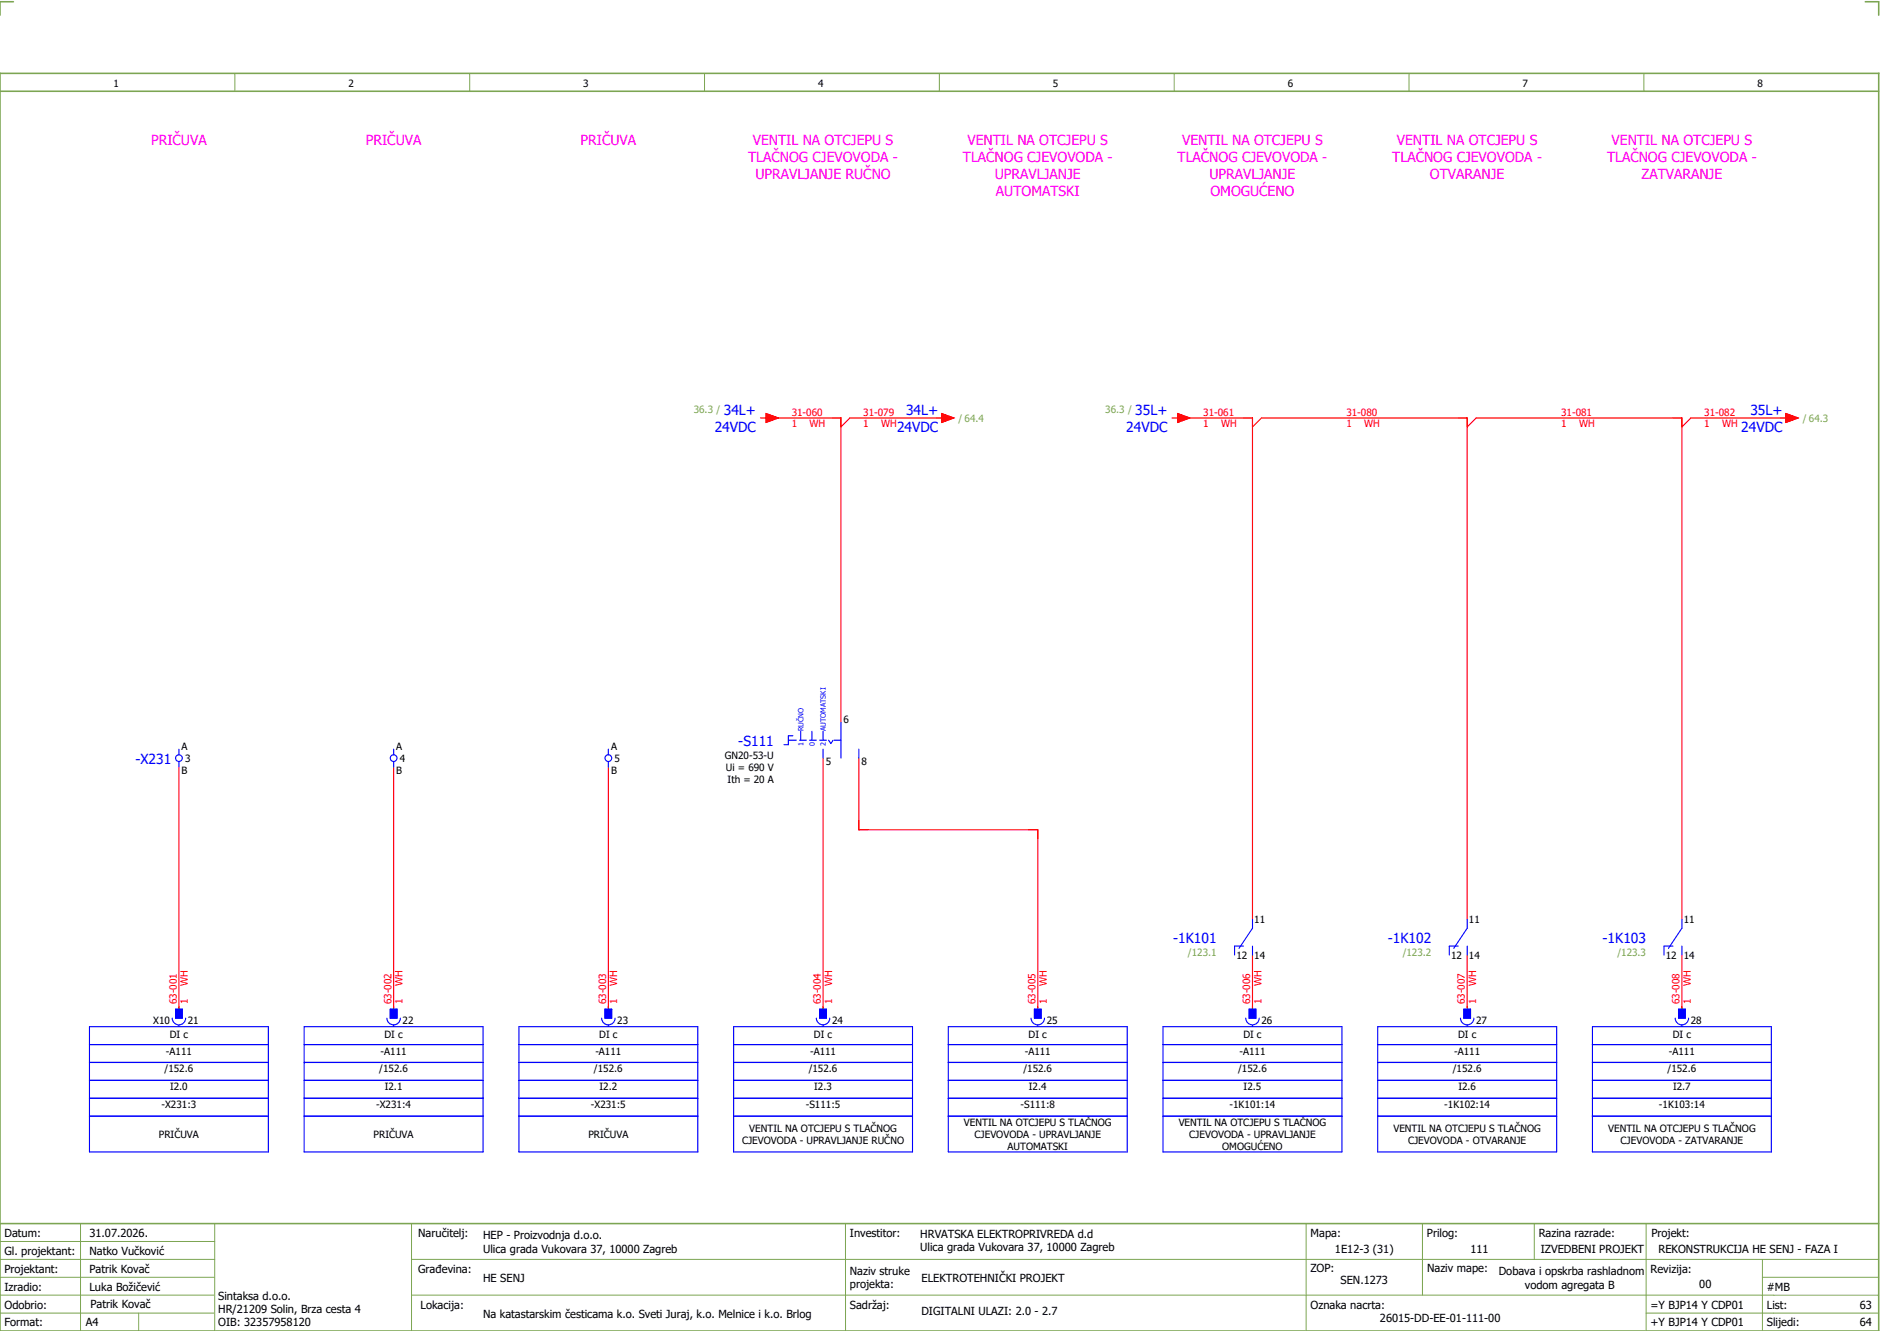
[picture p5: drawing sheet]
<svg xmlns="http://www.w3.org/2000/svg" width="421mm" height="297mm" viewBox="0 0 421 297" stroke-linecap="round" stroke-linejoin="round" font-family="sans-serif">
<path d="M0 16.4h420v281h-420zM3 .4h-3v3M417 .4h3v3M0 20.4h420M0 273.4h420" fill="none" stroke="#7ca552" stroke-width=".35"/>
<g fill="none" stroke="#7ca552" stroke-width=".22">
<path d="M52.5 16.4v4M105 16.4v4M157.5 16.4v4M210 16.4v4M262.5 16.4v4M315 16.4v4M367.5 16.4v4M0 277.4h48M18 273.4v24M48 273.4v24M92 273.4v24M189 273.4v24"/>
<path d="M292 273.4v23.8M318 273.4v16M343 273.4v8M368 273.4v23.8M0 281.4h48M0 285.4h47.8M0 293.4h47.8M31 293.4v4M47.8 289.4h-47.8M92 281.4h328M92 289.4h328M368 293.4h52"/>
<path d="M394 285.4h26M394 281.4v15.8"/>
</g>
<g fill="none" stroke="#f00" stroke-width=".25">
<path d="M170 93.4h1.2M171.2 92.4l2.8 1-2.8 1zM172 93.4h16v68M210.5 92.4l2.7 1-2.7 1zM211.3 93.4h-21.3l-2 2M262 93.4h1.3M263.3 92.4l2.7 1-2.7 1zM264 93.4h16v112M280 95.4l2-2h46v112M328 95.4l2-2h46v112M399.2 92.4l2.8 1-2.8 1zM400 93.4h-22l-2 2"/>
<path d="M40 171.4v54M88 171.4v54M136 171.4v54M184 169.4v56M192 169.4v16h40v40M280 213.4v12M328 213.4v12M376 213.4v12"/>
</g>
<g fill="none" stroke="#00f" stroke-width=".25">
<path d="M40 167.4v1.2M40 170.1v1.3M88 167.4v1.2M88 170.1v1.3M136 167.4v1.2M136 170.1v1.3M176.2 165.4h1.8M177.3 164.4h-1.1v2h-.9M178.8 165.4h1.5M179 163.4v2M181 165.4h1.5M181.5 163.4v2"/>
<path d="M183.3 165.4h1.5M184 163.4v2M184 167.4v2M185.2 165.4l.5 .7 .6-.7M186.5 165.4h1.5M188 161.4v8M192 167.4v2M278 211.4h-2v2M280 211.4v2M280 205.4v2l-3 4.5M326 211.4h-2v2M328 211.4v2"/>
<path d="M328 205.4v2l-3 4.5M374 211.4h-2v2M376 211.4v2M376 205.4v2l-3 4.5M20 237.4h40M20 229.4h40v28h-40zM20 233.4h40M38.5 227.5a1.5 1.5 0 0 0 1.5 1.5 1.5 1.5 0 0 0 1.5-1.5M39.3 225.5h1.5v2h-1.5zM40 229.1v.3M68 237.4h40M68 233.4h40"/>
<path d="M68 229.4h40v28h-40zM86.5 227.5a1.5 1.5 0 0 0 1.5 1.5 1.5 1.5 0 0 0 1.5-1.5M87.3 225.5h1.5v2h-1.5zM88 229.1v.3M116 237.4h40M116 233.4h40M116 229.4h40v28h-40zM134.5 227.5a1.5 1.5 0 0 0 1.5 1.5 1.5 1.5 0 0 0 1.5-1.5M135.3 225.5h1.5v2h-1.5zM136 229.1v.3M164 237.4h40M164 233.4h40"/>
<path d="M164 229.4h40v28h-40zM182.5 227.5a1.5 1.5 0 0 0 1.5 1.5 1.5 1.5 0 0 0 1.5-1.5M183.3 225.5h1.5v2h-1.5zM184 229.1v.3M212 237.4h40M212 233.4h40M212 229.4h40v28h-40zM230.5 227.5a1.5 1.5 0 0 0 1.5 1.5 1.5 1.5 0 0 0 1.5-1.5M231.3 225.5h1.5v2h-1.5zM232 229.1v.3M260 237.4h40M260 233.4h40"/>
<path d="M260 229.4h40v28h-40zM278.5 227.5a1.5 1.5 0 0 0 1.5 1.5 1.5 1.5 0 0 0 1.5-1.5M279.3 225.5h1.5v2h-1.5zM280 229.1v.3M308 237.4h40M308 233.4h40M308 229.4h40v28h-40zM326.5 227.5a1.5 1.5 0 0 0 1.5 1.5 1.5 1.5 0 0 0 1.5-1.5M327.3 225.5h1.5v2h-1.5zM328 229.1v.3M356 237.4h40M356 233.4h40"/>
<path d="M356 229.4h40v28h-40zM374.5 227.5a1.5 1.5 0 0 0 1.5 1.5 1.5 1.5 0 0 0 1.5-1.5M375.2 225.5h1.5v2h-1.5zM376 229.1v.3M20 249.4h40M20 245.4h40M20 241.4h40M68 249.4h40M68 245.4h40M68 241.4h40M116 249.4h40M116 245.4h40"/>
<path d="M116 241.4h40M164 249.4h40M164 245.4h40M164 241.4h40M212 249.4h40M212 245.4h40M212 241.4h40M260 249.4h40M260 245.4h40M260 241.4h40M308 249.4h40M308 245.4h40"/>
<path d="M308 241.4h40M356 249.4h40M356 245.4h40M356 241.4h40"/>
<circle cx="40" cy="169.4" r=".75"/>
<circle cx="88" cy="169.4" r=".75"/>
<circle cx="136" cy="169.4" r=".75"/>
</g>
<g fill="#00f" stroke="#00f" stroke-width=".22">
<path d="M39.3 225.5h1.5v2h-1.5z"/>
<path d="M87.3 225.5h1.5v2h-1.5z"/>
<path d="M135.3 225.5h1.5v2h-1.5z"/>
<path d="M183.3 225.5h1.5v2h-1.5z"/>
<path d="M231.3 225.5h1.5v2h-1.5z"/>
<path d="M279.3 225.5h1.5v2h-1.5z"/>
<path d="M327.3 225.5h1.5v2h-1.5z"/>
<path d="M375.2 225.5h1.5v2h-1.5z"/>
</g>
<g fill="#f00" stroke="#f00" stroke-width=".22">
<path d="M171.2 92.4l2.8 1-2.8 1z"/>
<path d="M263.3 92.4l2.7 1-2.7 1z"/>
<path d="M210.5 92.4l2.7 1-2.7 1z"/>
<path d="M399.2 92.4l2.8 1-2.8 1z"/>
</g>
<g font-size="3.1" fill="#f0f">
<text x="33.8" y="32.5">PRIČUVA</text>
<text x="81.8" y="32.5">PRIČUVA</text>
<text x="129.8" y="32.5">PRIČUVA</text>
<text x="168.3" y="32.5">VENTIL NA OTCJEPU S</text>
<text x="216.3" y="32.5">VENTIL NA OTCJEPU S</text>
<text x="264.3" y="32.5">VENTIL NA OTCJEPU S</text>
<text x="312.3" y="32.5">VENTIL NA OTCJEPU S</text>
<text x="360.3" y="32.5">VENTIL NA OTCJEPU S</text>
<text x="167.3" y="36.3">TLAČNOG CJEVOVODA -</text>
<text x="168.9" y="40">UPRAVLJANJE RUČNO</text>
<text x="215.3" y="36.3">TLAČNOG CJEVOVODA -</text>
<text x="222.4" y="40">UPRAVLJANJE</text>
<text x="263.3" y="36.3">TLAČNOG CJEVOVODA -</text>
<text x="270.4" y="40">UPRAVLJANJE</text>
<text x="311.3" y="36.3">TLAČNOG CJEVOVODA -</text>
<text x="319.7" y="40">OTVARANJE</text>
<text x="359.3" y="36.3">TLAČNOG CJEVOVODA -</text>
<text x="367" y="40">ZATVARANJE</text>
<text x="222.7" y="43.8">AUTOMATSKI</text>
<text x="270.6" y="43.8">OMOGUĆENO</text>
</g>
<g font-size="3.1" fill="#00f">
<text x="161.8" y="92.6">34L+</text>
<text x="202.6" y="92.8">34L+</text>
<text x="253.8" y="92.6">35L+</text>
<text x="391.3" y="92.8">35L+</text>
<text x="159.8" y="96.6">24VDC</text>
<text x="200.5" y="96.5">24VDC</text>
<text x="251.8" y="96.6">24VDC</text>
<text x="389.3" y="96.5">24VDC</text>
<text x="165.1" y="166.6">-S111</text>
<text x="30.3" y="170.6">-X231</text>
<text x="262.3" y="210.6">-1K101</text>
<text x="310.3" y="210.6">-1K102</text>
<text x="358.3" y="210.6">-1K103</text>
</g>
<g font-size="2.5">
<text x="1" y="276.4">Datum:</text>
<text x="1" y="280.4">Gl. projektant:</text>
<text x="20" y="276.4">31.07.2026.</text>
<text x="20" y="280.4">Natko Vučković</text>
<text x="93.5" y="276.4">Naručitelj:</text>
<text x="108" y="276.9">HEP - Proizvodnja d.o.o.</text>
<text x="108" y="279.9">Ulica grada Vukovara 37, 10000 Zagreb</text>
<text x="190" y="276.4">Investitor:</text>
<text x="205.7" y="276.6">HRVATSKA ELEKTROPRIVREDA d.d</text>
<text x="205.7" y="279.6">Ulica grada Vukovara 37, 10000 Zagreb</text>
<text x="293" y="276.4">Mapa:</text>
<text x="298.4" y="279.9">1E12-3 (31)</text>
<text x="319" y="276.4">Prilog:</text>
<text x="328.7" y="279.9">111</text>
<text x="344" y="276.4">Razina razrade:</text>
<text x="344.4" y="279.9">IZVEDBENI PROJEKT</text>
<text x="369.2" y="276.3">Projekt:</text>
<text x="370.8" y="279.9">REKONSTRUKCIJA HE SENJ - FAZA I</text>
<text x="1" y="284.4">Projektant:</text>
<text x="20" y="284.4">Patrik Kovač</text>
<text x="93.5" y="284.4">Građevina:</text>
<text x="108" y="286.4">HE SENJ</text>
<text x="190" y="284.9">Naziv struke</text>
<text x="190" y="287.9">projekta:</text>
<text x="206" y="286.5">ELEKTROTEHNIČKI PROJEKT</text>
<text x="293" y="284.3">ZOP:</text>
<text x="299.7" y="286.9">SEN.1273</text>
<text x="319" y="284.3">Naziv mape:</text>
<text x="335.1" y="285">Dobava i opskrba rashladnom</text>
<text x="340.9" y="288">vodom agregata B</text>
<text x="369" y="284.4">Revizija:</text>
<text x="379.9" y="287.9">00</text>
<text x="1" y="288.4">Izradio:</text>
<text x="1" y="292.4">Odobrio:</text>
<text x="20" y="288.4">Luka Božičević</text>
<text x="20.2" y="292.3">Patrik Kovač</text>
<text x="48.8" y="290.4">Sintaksa d.o.o.</text>
<text x="48.8" y="293.4">HR/21209 Solin, Brza cesta 4</text>
<text x="94" y="292.4">Lokacija:</text>
<text x="190" y="292.4">Sadržaj:</text>
<text x="206" y="293.9">DIGITALNI ULAZI: 2.0 - 2.7</text>
<text x="293" y="292.4">Oznaka nacrta:</text>
<text x="369" y="292.4">=Y BJP14 Y CDP01</text>
<text x="395" y="292.4">List:</text>
<text x="395" y="288.4">#MB</text>
<text x="415.8" y="292.4">63</text>
<text x="1" y="296.4">Format:</text>
<text x="19.2" y="296.4">A4</text>
<text x="48.8" y="296.4">OIB: 32357958120</text>
<text x="108" y="294.4">Na katastarskim česticama k.o. Sveti Juraj, k.o. Melnice i k.o. Brlog</text>
<text x="308.5" y="295.4">26015-DD-EE-01-111-00</text>
<text x="369" y="296.4">+Y BJP14 Y CDP01</text>
<text x="395" y="296.4">Slijedi:</text>
<text x="415.8" y="296.4">64</text>
</g>
<g font-size="2.2">
<text x="25.4" y="19.4">1</text>
<text x="77.9" y="19.4">2</text>
<text x="130.4" y="19.4">3</text>
<text x="182.9" y="19.4">4</text>
<text x="235.4" y="19.4">5</text>
<text x="287.9" y="19.4">6</text>
<text x="340.4" y="19.4">7</text>
<text x="392.9" y="19.4">8</text>
<text x="188.6" y="161.5">6</text>
<text x="40.6" y="167.5">A</text>
<text x="88.6" y="167.5">A</text>
<text x="136.6" y="167.5">A</text>
<text x="40.6" y="173">B</text>
<text x="41.4" y="170.3">3</text>
<text x="88.6" y="173">B</text>
<text x="89.4" y="170.3">4</text>
<text x="136.6" y="173">B</text>
<text x="137.4" y="170.3">5</text>
<text x="162" y="169.5">GN20-53-U</text>
<text x="162.3" y="172.2">Ui = 690 V</text>
<text x="184.6" y="171">5</text>
<text x="192.6" y="171">8</text>
<text x="162.7" y="174.9">Ith = 20 A</text>
<text x="280.4" y="206.3">11</text>
<text x="328.4" y="206.3">11</text>
<text x="376.4" y="206.3">11</text>
<text x="276.4" y="214.2">12</text>
<text x="280.4" y="214.2">14</text>
<text x="324.4" y="214.2">12</text>
<text x="328.4" y="214.2">14</text>
<text x="372.4" y="214.2">12</text>
<text x="376.4" y="214.2">14</text>
<text x="34.3" y="228.7">X10</text>
<text x="38" y="231.8">DI c</text>
<text x="42" y="228.7">21</text>
<text x="86" y="231.8">DI c</text>
<text x="90" y="228.7">22</text>
<text x="134" y="231.8">DI c</text>
<text x="138" y="228.7">23</text>
<text x="182" y="231.8">DI c</text>
<text x="186" y="228.7">24</text>
<text x="230" y="231.8">DI c</text>
<text x="234" y="228.7">25</text>
<text x="278" y="231.8">DI c</text>
<text x="282" y="228.7">26</text>
<text x="326" y="231.8">DI c</text>
<text x="330" y="228.7">27</text>
<text x="374" y="231.8">DI c</text>
<text x="378" y="228.7">28</text>
<text x="36.8" y="239.6">/152.6</text>
<text x="37.1" y="235.6">-A111</text>
<text x="84.8" y="239.6">/152.6</text>
<text x="85.1" y="235.6">-A111</text>
<text x="132.8" y="239.6">/152.6</text>
<text x="133.1" y="235.6">-A111</text>
<text x="180.8" y="239.6">/152.6</text>
<text x="181.1" y="235.6">-A111</text>
<text x="228.8" y="239.6">/152.6</text>
<text x="229.1" y="235.6">-A111</text>
<text x="276.8" y="239.6">/152.6</text>
<text x="277.1" y="235.6">-A111</text>
<text x="324.8" y="239.6">/152.6</text>
<text x="325.1" y="235.6">-A111</text>
<text x="372.8" y="239.6">/152.6</text>
<text x="373.1" y="235.6">-A111</text>
<text x="38" y="243.6">I2.0</text>
<text x="86" y="243.6">I2.1</text>
<text x="134" y="243.6">I2.2</text>
<text x="182" y="243.6">I2.3</text>
<text x="230" y="243.6">I2.4</text>
<text x="278" y="243.6">I2.5</text>
<text x="326" y="243.6">I2.6</text>
<text x="374" y="243.6">I2.7</text>
<text x="36.1" y="247.6">-X231:3</text>
<text x="84.1" y="247.6">-X231:4</text>
<text x="132.1" y="247.6">-X231:5</text>
<text x="180.1" y="247.6">-S111:5</text>
<text x="215.5" y="251.6">VENTIL NA OTCJEPU S TLAČNOG</text>
<text x="228.1" y="247.6">-S111:8</text>
<text x="263.5" y="251.6">VENTIL NA OTCJEPU S TLAČNOG</text>
<text x="274.9" y="247.6">-1K101:14</text>
<text x="322.9" y="247.6">-1K102:14</text>
<text x="370.9" y="247.6">-1K103:14</text>
<text x="35.5" y="254.3">PRIČUVA</text>
<text x="83.5" y="254.3">PRIČUVA</text>
<text x="131.5" y="254.3">PRIČUVA</text>
<text x="165.9" y="255.6">CJEVOVODA - UPRAVLJANJE RUČNO</text>
<text x="167.5" y="252.9">VENTIL NA OTCJEPU S TLAČNOG</text>
<text x="217.9" y="254.3">CJEVOVODA - UPRAVLJANJE</text>
<text x="225.3" y="257">AUTOMATSKI</text>
<text x="265.9" y="254.3">CJEVOVODA - UPRAVLJANJE</text>
<text x="273.2" y="257">OMOGUĆENO</text>
<text x="311.5" y="252.9">VENTIL NA OTCJEPU S TLAČNOG</text>
<text x="314.8" y="255.6">CJEVOVODA - OTVARANJE</text>
<text x="359.5" y="252.9">VENTIL NA OTCJEPU S TLAČNOG</text>
<text x="362.3" y="255.6">CJEVOVODA - ZATVARANJE</text>
</g>
<g font-size="2.2" fill="#7ca552">
<text x="155.1" y="92.3">36.3 /</text>
<text x="214.3" y="94.3">/ 64.4</text>
<text x="247.1" y="92.3">36.3 /</text>
<text x="403" y="94.3">/ 64.3</text>
<text x="265.6" y="213.5">/123.1</text>
<text x="313.6" y="213.5">/123.2</text>
<text x="361.6" y="213.5">/123.3</text>
</g>
<g font-size="2.2" fill="#f00">
<text x="177" y="92.9">31-060</text>
<text x="177" y="95.4">1</text>
<text x="181" y="95.4">WH</text>
<text x="193" y="92.9">31-079</text>
<text x="193" y="95.4">1</text>
<text x="197" y="95.4">WH</text>
<text x="269" y="92.9">31-061</text>
<text x="269" y="95.4">1</text>
<text x="273" y="95.4">WH</text>
<text x="301" y="92.9">31-080</text>
<text x="301" y="95.4">1</text>
<text x="305" y="95.4">WH</text>
<text x="349" y="92.9">31-081</text>
<text x="349" y="95.4">1</text>
<text x="353" y="95.4">WH</text>
<text x="381" y="92.9">31-082</text>
<text x="381" y="95.4">1</text>
<text x="385" y="95.4">WH</text>
<text x="42" y="220.4" transform="rotate(-90 42 220.4)">WH</text>
<text x="90" y="220.4" transform="rotate(-90 90 220.4)">WH</text>
<text x="138" y="220.4" transform="rotate(-90 138 220.4)">WH</text>
<text x="186" y="220.4" transform="rotate(-90 186 220.4)">WH</text>
<text x="234" y="220.4" transform="rotate(-90 234 220.4)">WH</text>
<text x="282" y="220.4" transform="rotate(-90 282 220.4)">WH</text>
<text x="330" y="220.4" transform="rotate(-90 330 220.4)">WH</text>
<text x="378" y="220.4" transform="rotate(-90 378 220.4)">WH</text>
<text x="39.5" y="224.4" transform="rotate(-90 39.5 224.4)">63-001</text>
<text x="42" y="224.4" transform="rotate(-90 42 224.4)">1</text>
<text x="87.5" y="224.4" transform="rotate(-90 87.5 224.4)">63-002</text>
<text x="90" y="224.4" transform="rotate(-90 90 224.4)">1</text>
<text x="135.5" y="224.4" transform="rotate(-90 135.5 224.4)">63-003</text>
<text x="138" y="224.4" transform="rotate(-90 138 224.4)">1</text>
<text x="183.5" y="224.4" transform="rotate(-90 183.5 224.4)">63-004</text>
<text x="186" y="224.4" transform="rotate(-90 186 224.4)">1</text>
<text x="231.5" y="224.4" transform="rotate(-90 231.5 224.4)">63-005</text>
<text x="234" y="224.4" transform="rotate(-90 234 224.4)">1</text>
<text x="279.5" y="224.4" transform="rotate(-90 279.5 224.4)">63-006</text>
<text x="282" y="224.4" transform="rotate(-90 282 224.4)">1</text>
<text x="327.5" y="224.4" transform="rotate(-90 327.5 224.4)">63-007</text>
<text x="330" y="224.4" transform="rotate(-90 330 224.4)">1</text>
<text x="375.5" y="224.4" transform="rotate(-90 375.5 224.4)">63-008</text>
<text x="378" y="224.4" transform="rotate(-90 378 224.4)">1</text>
</g>
<g font-size="1.6" fill="#00f">
<text x="179.6" y="166.8" transform="rotate(-90 179.6 166.8)">1</text>
<text x="179.6" y="163.4" transform="rotate(-90 179.6 163.4)">RUČNO</text>
<text x="182.1" y="166.8" transform="rotate(-90 182.1 166.8)">0</text>
<text x="184.6" y="166.8" transform="rotate(-90 184.6 166.8)">2</text>
<text x="184.6" y="163.4" transform="rotate(-90 184.6 163.4)">AUTOMATSKI</text>
</g>
</svg>
